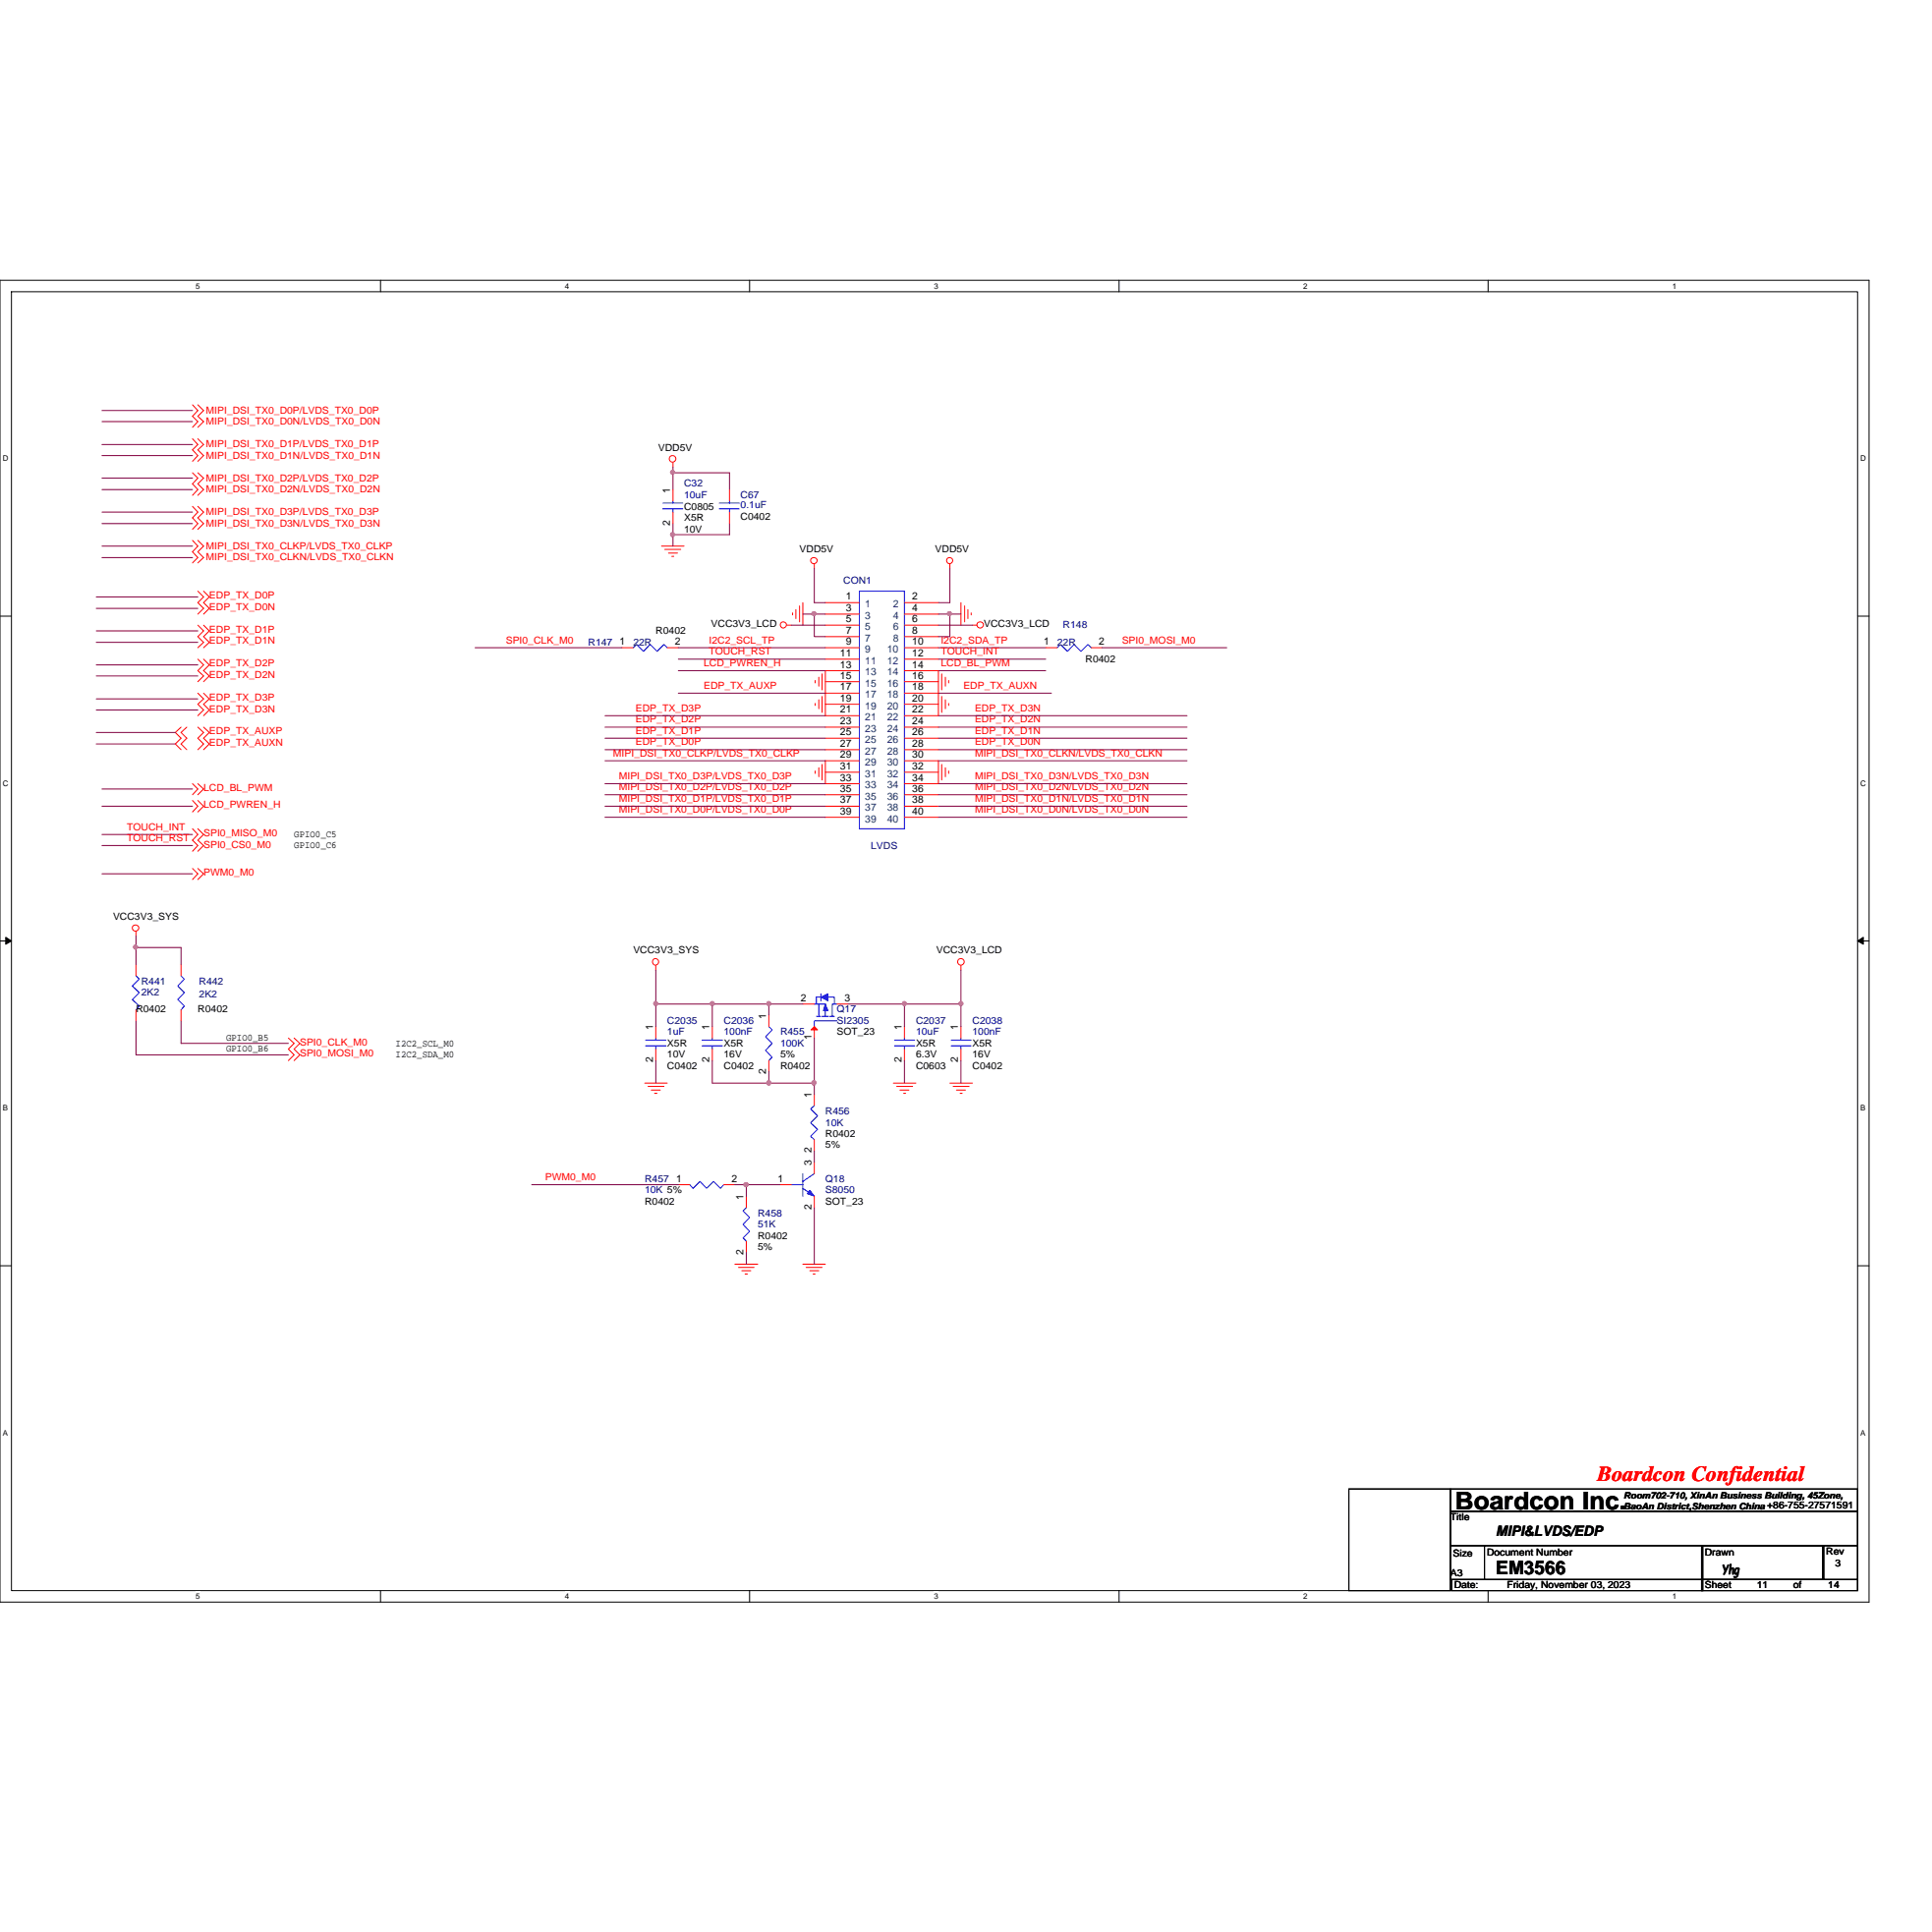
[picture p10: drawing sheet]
<svg xmlns="http://www.w3.org/2000/svg" width="100mm" height="100mm" viewBox="0 0 100 100" stroke-linecap="round" stroke-linejoin="round" font-family="sans-serif">
<path d="M0 14.5h96.6v68.3h-96.6zM.6 15.1h95.4v67.1h-95.4z" fill="none" stroke="#000" stroke-width=".05"/>
<g fill="#fff">
<path d="M10.1 14.5h.3v.5h-.3z"/>
<path d="M10.1 82.3h.3v.4h-.3z"/>
</g>
<path d="M19.7 14.5v.6M19.7 82.2v.6" fill="none" stroke="#000" stroke-width=".05"/>
<g fill="#fff">
<path d="M29.2 14.5h.2v.5h-.2z"/>
<path d="M29.2 82.3h.2v.4h-.2z"/>
</g>
<path d="M38.7 14.5v.6M38.7 82.2v.6" fill="none" stroke="#000" stroke-width=".05"/>
<g fill="#fff">
<path d="M48.3 14.5h.2v.5h-.2z"/>
<path d="M48.3 82.3h.2v.4h-.2z"/>
</g>
<path d="M57.8 14.5v.6M57.8 82.2v.6" fill="none" stroke="#000" stroke-width=".05"/>
<g fill="#fff">
<path d="M67.4 14.5h.2v.5h-.2z"/>
<path d="M67.4 82.3h.2v.4h-.2z"/>
</g>
<path d="M76.9 14.5v.6M76.9 82.2v.6" fill="none" stroke="#000" stroke-width=".05"/>
<g fill="#fff">
<path d="M86.4 14.5h.3v.5h-.3z"/>
<path d="M86.4 82.3h.3v.4h-.3z"/>
<path d="M.1 23.5h.3v.4h-.3z"/>
<path d="M96.1 23.5h.3v.4h-.3z"/>
<path d="M.1 40.2h.3v.5h-.3z"/>
<path d="M96.1 40.2h.3v.5h-.3z"/>
</g>
<path d="M0 31.8h.6M96 31.8h.6" fill="none" stroke="#000" stroke-width=".05"/>
<g fill="#fff">
<path d="M.1 57h.3v.5h-.3z"/>
<path d="M96.1 57h.3v.5h-.3z"/>
</g>
<path d="M0 48.6h.6M96 48.6h.6" fill="none" stroke="#000" stroke-width=".05"/>
<path d="M.3 48.4l.3 .2-.3 .2zM96 48.6l.3-.2v.4z" fill="#000" stroke="#000" stroke-width=".05"/>
<g fill="#fff">
<path d="M.1 73.8h.3v.5h-.3z"/>
<path d="M96.1 73.8h.3v.5h-.3z"/>
</g>
<path d="M0 65.4h.6M69.7 76.9h5.3v5.3h-5.3zM75 76.9h21v1.2h-21zM75 78.1h21v1.8h-21zM75 79.9h1.7v1.7h-1.7zM76.7 79.9h17.5v1.7h-17.5zM87.9 79.9v1.7M88 79.9h6.2v1.7h-6.2zM94.2 79.9h1.8v1.7h-1.8zM96 65.4h.6M75 81.6h13v.6h-13zM87.9 81.6h8.1v.6h-8.1z" fill="none" stroke="#000" stroke-width=".05"/>
<g fill="none" stroke="#f00" stroke-width=".05">
<path d="M9.4 37.6l-.3 .3 .3 .2-.3 .3 .3 .3M9.7 37.6l-.3 .3 .3 .2-.3 .3 .3 .3M9.9 20.9l.3 .3-.3 .3 .3 .3-.3 .3M9.9 22.7l.3 .3-.3 .2 .3 .3-.3 .3M9.9 24.4l.3 .3-.3 .3 .3 .3-.3 .3M9.9 26.2l.3 .3-.3 .3 .3 .3-.3 .3M9.9 27.9l.3 .3-.3 .3 .3 .3-.3 .3M10.2 20.9l.3 .3-.3 .3 .3 .3-.3 .3M10.2 22.7l.3 .3-.3 .2 .3 .3-.3 .3M10.2 24.4l.3 .3-.3 .3 .3 .3-.3 .3M10.2 26.2l.3 .3-.3 .3 .3 .3-.3 .3M10.2 27.9l.3 .3-.3 .3 .3 .3-.3 .3"/>
<path d="M10.2 30.5l.3 .3-.3 .3 .3 .3-.3 .3M10.2 32.3l.3 .3-.3 .3 .3 .3-.3 .3M10.2 34.1l.3 .3-.3 .3 .3 .2-.3 .3M10.2 35.8l.3 .3-.3 .3 .3 .3-.3 .3M10.2 37.6l.3 .3-.3 .2 .3 .3-.3 .3M10.5 30.5l.3 .3-.3 .3 .3 .3-.3 .3M10.5 32.3l.3 .3-.3 .3 .3 .3-.3 .3M10.5 34.1l.3 .3-.3 .3 .3 .2-.3 .3M10.5 35.8l.3 .3-.3 .3 .3 .3-.3 .3M10.5 37.6l.3 .3-.3 .2 .3 .3-.3 .3M32.1 33.5h.6M34.2 28.2h1.1"/>
<path d="M34.4 28.4h.8M34.5 33.5h.6M34.5 28.6h.5M34.7 28.7h.1M34.8 23.9v.2M34.8 25.3v.6M34.8 26.5v.6M37.7 25.3v.6M37.7 26.5v.6M40.4 32.2h.2v.2h-.2zM40.7 32.3h.2M41 31.7v.1"/>
<path d="M41.1 31.5v.5M41.3 31.3v.8M41.5 31.1v1.2M41.9 28.9h.3v.2h-.3zM42.1 29.2v.2M42.1 39.8v.2M42.1 36.3v.2M42.1 35.2v.1M42.3 39.7v.4M42.3 36.2v.4M42.3 35v.5M42.5 39.5v.8"/>
<path d="M42.5 36v.8M42.5 34.8v.8M42.7 35.8v1.2h1.7M42.7 31.1h1.7M42.7 31.7h1.7M42.7 32.3h1.7M42.7 32.9h1.7M42.7 33.5h1.7M42.7 34.1h1.7M42.7 35.2h1.7M42.7 35.8h1.7M42.7 36.4h1.7"/>
<path d="M42.7 37.6h1.7M42.7 38.1h1.7M42.7 38.7h1.7M42.7 39.9h1.7M44.4 34.7h-1.7v1.1M44.4 39.3h-1.7v1.2h1.7M46.7 34.7h1.8v1.1M46.7 39.3h1.8v1.2h-1.8M46.7 31.1h1.8M46.7 31.7h1.8M46.7 32.3h1.8M46.7 32.9h1.8"/>
<path d="M46.7 33.5h1.8M46.7 34.1h1.8M46.7 35.2h1.8M46.7 35.8h1.8M46.7 36.4h1.8M46.7 37.6h1.8M46.7 38.1h1.8M46.7 38.7h1.8M46.7 39.9h1.8M48.5 35.8v1.2h-1.8M48.7 39.5v.8M48.7 36v.8"/>
<path d="M48.7 34.8v.8M48.9 39.7v.4M48.9 36.2v.4M48.9 35v.5M49 28.9h.2v.2h-.2zM49 39.8v.2M49 36.3v.2M49 35.2v.1M49.1 29.2v.2M49.7 31.1v1.2M49.8 31.3v.8M50 31.5v.5"/>
<path d="M50.2 31.7v.1M50.2 32.3h.3M50.5 32.2h.3v.2h-.3zM54 33.5h.6M56.4 33.5h.6M6.9 47.8h.2v.3h-.2zM7 49.8v.6M7 52.2v.6M7 48.1v.3M9.4 49.8v.6M9.4 52.2v.6M9.9 42.8l.3 .3-.3 .3 .3 .3-.3 .3"/>
<path d="M9.9 41.4l.3 .3-.3 .3M9.9 44.9l.3 .3-.3 .3M9.9 40.5l.3 .3-.3 .3M10.2 42.8l.3 .3-.3 .3 .3 .3-.3 .3M10.2 41.4l.3 .3-.3 .3M10.2 44.9l.3 .3-.3 .3M10.2 40.5l.3 .3-.3 .3M14.9 53.6l.3 .3-.3 .3 .3 .3-.3 .3M15.2 53.6l.3 .3-.3 .3 .3 .3-.3 .3M33.3 56h1.2M33.5 56.1h.8M33.7 56.3h.4"/>
<path d="M33.8 49.6h.2v.2h-.2zM33.8 56.5h.2M33.9 49.9v.2M33.9 53v.6M33.9 54.2v.6M36.8 53v.6M36.8 54.2v.6M39.7 52.5v.5M39.7 54.8v.6M41.5 51.9h.6M42.1 53v.6M42.1 56.6v.5"/>
<path d="M42.1 58.9v.6M42.7 41.1h1.7M42.7 41.7h1.7M42.7 42.2h1.7M43.2 51.9h.6M46.2 56h1.1M46.3 56.1h.9M46.5 56.3h.5M46.7 56.5h.1M46.7 41.1h1.8M46.7 41.7h1.8M46.7 42.2h1.8"/>
<path d="M46.7 53v.6M46.7 54.2v.6M49.1 56h1.1M49.3 56.1h.8M49.4 56.3h.5M49.6 56.5h.1M49.7 49.9v.2M49.7 53v.6M49.7 54.2v.6M35.1 61.2h.5M37.4 61.2h.6M38 65.3h1.2"/>
<path d="M38.2 65.5h.8M38.3 65.7h.5M38.5 65.8h.1M38.6 61.8v.6M38.6 64.1v.6M40.3 61.2h.6M41.5 65.3h1.2M41.7 65.5h.8M41.8 65.7h.5M42 65.8h.1M42.1 61.8v.6M42.1 60.1v.5"/>
<circle cx="34.8" cy="23.7" r=".17"/>
<circle cx="49.7" cy="49.7" r=".17"/>
</g>
<g fill="none" stroke="#00f" stroke-width=".05">
<path d="M32.7 33.5l.2-.2 .4 .4 .3-.4 .4 .4 .3-.4 .2 .2M34.2 26.3h1.1M34.2 26h1.1M34.8 25.9v.1M34.8 26.3v.2M37.2 26.3h1M37.2 26h1M37.7 25.9v.1M37.7 26.3v.2M44.4 30.5h2.3v12.3h-2.3zM54.6 33.5l.2-.2 .4 .4 .3-.4 .4 .4 .3-.4 .2 .2M7 50.4l.2 .2-.4 .4 .4 .3-.4 .4 .4 .3-.2 .2"/>
<path d="M9.4 50.4l.1 .2-.3 .4 .3 .3-.3 .4 .3 .3-.1 .2M33.4 54h1M33.4 53.7h1M33.9 53.6v.1M33.9 54v.2M36.3 54h1M36.3 53.7h1M36.8 53.6v.1M36.8 54v.2M39.7 53l.2 .2-.3 .4 .3 .3-.3 .4 .3 .3-.2 .2M42.1 57.1l-.2 .2 .3 .4-.3 .3 .3 .4-.3 .3 .2 .2M42.2 52.5h.2"/>
<path d="M42.3 51.9v.6M42.4 51.5h-.2v.4M42.4 51.4v.3M42.5 52.5h.3M42.7 51.9h-.6h.6v.2M42.7 52.2v.3M42.8 51.5h.3v.4M42.9 52.5h.2M43.1 51.9h-.1v.6M43.1 51.9h.1M43.2 52.8h-1.1v.2M46.2 54h1.1"/>
<path d="M46.2 53.7h1.1M46.7 53.6v.1M46.7 54v.2M49.1 54h1.1M49.1 53.7h1.1M49.7 53.6v.1M49.7 54v.2M35.6 61.2l.2 .2 .4-.4 .3 .4 .4-.4 .3 .4 .2-.2M38.6 62.4l-.2 .2 .3 .3-.3 .4 .3 .3-.3 .4 .2 .1M40.9 61.2h.6M41.5 61.4l.6 .4M41.5 60.6v1.2"/>
<path d="M42.1 60.6l-.6 .4"/>
</g>
<g fill="#00f" stroke="#00f" stroke-width=".05">
<path d="M42.7 51.9l.1 .3h-.3z" fill-rule="evenodd"/>
<path d="M42.4 51.5l.4-.1v.3z" fill-rule="evenodd"/>
<path d="M41.8 61.5l.3 .3-.4-.1z" fill-rule="evenodd"/>
</g>
<path d="M41.9 53.2l.2-.2 .1 .2z" fill="#f00" stroke="#f00" stroke-width=".05"/>
<g fill="none" stroke="#800040" stroke-width=".05">
<path d="M5 33.2h5.2M5 34.4h5.2M5 34.9h5.2M5 36.7h5.2M5 32.6h5.2M5 36.1h5.2M5 31.4h5.2M5 30.8h5.2M5 37.9h4.1M5 38.4h4.1M5.3 21.2h4.6M5.3 23h4.6"/>
<path d="M5.3 24.7h4.6M5.3 25.3h4.6M5.3 26.5h4.6M5.3 27.1h4.6M5.3 28.2h4.6M5.3 28.8h4.6M5.3 21.8h4.6M5.3 23.5h4.6M24.6 33.5h7.5M31.3 37.6h11.4M31.3 38.1h11.4M31.3 38.7h11.4"/>
<path d="M31.3 39.3h11.4M31.3 37h11.4M34.8 24.4h2.9v.9M34.8 24.1v.3M34.8 24.4v.9M34.8 27.1v.5M34.8 27.6v.6M35.1 34.1h7.6M35.1 34.7h7.6M35.1 35.8h7.6M35.1 33.5h7.6M37.7 27.1v.5h-2.9"/>
<path d="M40.9 32.3h1.8M41.5 31.7h.6M42.1 29.4v1.7h.6M42.1 31.7h.6M42.1 31.7v1.2h.6M48.5 33.5h5.5M48.5 34.1h5.5M48.5 34.7h5.5M48.5 31.7h.6M48.5 32.3h1.7M48.5 35.8h5.8M48.5 37.6h12.8"/>
<path d="M48.5 37h12.8M48.5 38.1h12.8M48.5 38.7h12.8M48.5 39.3h12.8M49.1 29.4v1.7h-.6M49.1 31.7v1.2h-.6M49.1 31.7h.6M57 33.5h6.4M5.3 40.8h4.6M5.3 43.1h4.6M5.3 43.7h4.6M5.3 41.7h4.6"/>
<path d="M5.3 45.2h4.6M7 52.8v1.7h7.9M7 49h2.4v.8M7 48.4v.6M7 49v.8M9.4 52.8v1.1h5.5M31.3 41.1h11.4M31.3 40.5h11.4M31.3 42.2h11.4M31.3 41.7h11.4M33.9 51.9h2.9M33.9 50.1v1.8"/>
<path d="M33.9 51.9v1.1M33.9 54.8v1.2M36.8 51.9h2.9M36.8 51.9v1.1M36.8 54.8v1.2h2.9M39.7 51.9v.6M39.7 55.4v.6M39.7 51.9h1.8M39.7 56h2.4M42.1 53.6v2.4M42.1 56v.6M42.1 59.5v.6"/>
<path d="M43.8 51.9h2.9M46.7 51.9h3M46.7 51.9v1.1M46.7 54.8v1.2M48.5 41.1h12.8M48.5 40.5h12.8M48.5 42.2h12.8M48.5 41.7h12.8M49.7 50.1v1.8M49.7 51.9v1.1M49.7 54.8v1.2M27.5 61.2h7.6"/>
<path d="M38 61.2h.6M38.6 61.2v.6M38.6 64.7v.6M38.6 61.2h1.7M42.1 62.4v2.9"/>
</g>
<g fill="#f0f" stroke="#f0f" stroke-width=".05">
<path d="M42 31.6h.1v.2h-.1z" fill-rule="evenodd"/>
<path d="M49 31.6h.1v.2h-.1z" fill-rule="evenodd"/>
<path d="M34.7 24.3h.1v.2h-.1z" fill-rule="evenodd"/>
<path d="M34.7 27.6h.1v.1h-.1z" fill-rule="evenodd"/>
<path d="M6.9 48.9h.2v.1h-.2z" fill-rule="evenodd"/>
<path d="M36.7 51.8h.2v.1h-.2z" fill-rule="evenodd"/>
<path d="M33.8 51.8h.2v.1h-.2z" fill-rule="evenodd"/>
<path d="M39.7 51.8h.1v.1h-.1z" fill-rule="evenodd"/>
<path d="M49.6 51.8h.1v.1h-.1z" fill-rule="evenodd"/>
<path d="M46.7 51.8h.1v.1h-.1z" fill-rule="evenodd"/>
<path d="M42 55.9h.1v.1h-.1z" fill-rule="evenodd"/>
<path d="M39.7 55.9h.1v.1h-.1z" fill-rule="evenodd"/>
<path d="M38.5 61.1h.1v.2h-.1z" fill-rule="evenodd"/>
<path d="M42 31.6h.1v.2h-.1z" fill-rule="evenodd"/>
<path d="M49 31.6h.1v.2h-.1z" fill-rule="evenodd"/>
<path d="M34.7 24.3h.1v.2h-.1z" fill-rule="evenodd"/>
<path d="M34.7 27.6h.1v.1h-.1z" fill-rule="evenodd"/>
<path d="M6.9 48.9h.2v.1h-.2z" fill-rule="evenodd"/>
<path d="M36.7 51.8h.2v.1h-.2z" fill-rule="evenodd"/>
<path d="M33.8 51.8h.2v.1h-.2z" fill-rule="evenodd"/>
<path d="M39.7 51.8h.1v.1h-.1z" fill-rule="evenodd"/>
<path d="M49.6 51.8h.1v.1h-.1z" fill-rule="evenodd"/>
<path d="M46.7 51.8h.1v.1h-.1z" fill-rule="evenodd"/>
<path d="M42 55.9h.1v.1h-.1z" fill-rule="evenodd"/>
<path d="M39.7 55.9h.1v.1h-.1z" fill-rule="evenodd"/>
<path d="M38.5 61.1h.1v.2h-.1z" fill-rule="evenodd"/>
</g>
<text font-size="1.3" x="75.2" y="78">Boardcon Inc.</text>
<text font-size="1.1" fill="#f00" x="82.5" y="76.5">Boardcon Confidential</text>
<text font-size="1" x="77.3" y="81.3">EM3566</text>
<g font-size=".7">
<text x="77.3" y="79.4">MIPI&amp;LVDS/EDP</text>
<text x="89" y="81.3">Yhg</text>
</g>
<g font-size=".5" fill="#f00">
<text x="10.6" y="21.4">MIPI_DSI_TX0_D0P/LVDS_TX0_D0P</text>
<text x="10.6" y="22">MIPI_DSI_TX0_D0N/LVDS_TX0_D0N</text>
<text x="10.6" y="23.1">MIPI_DSI_TX0_D1P/LVDS_TX0_D1P</text>
<text x="10.6" y="23.7">MIPI_DSI_TX0_D1N/LVDS_TX0_D1N</text>
<text x="10.6" y="24.9">MIPI_DSI_TX0_D2P/LVDS_TX0_D2P</text>
<text x="10.6" y="25.4">MIPI_DSI_TX0_D2N/LVDS_TX0_D2N</text>
<text x="10.6" y="26.6">MIPI_DSI_TX0_D3P/LVDS_TX0_D3P</text>
<text x="10.6" y="27.2">MIPI_DSI_TX0_D3N/LVDS_TX0_D3N</text>
<text x="10.6" y="28.4">MIPI_DSI_TX0_CLKP/LVDS_TX0_CLKP</text>
<text x="10.6" y="29">MIPI_DSI_TX0_CLKN/LVDS_TX0_CLKN</text>
<text x="10.8" y="31">EDP_TX_D0P</text>
<text x="10.8" y="31.5">EDP_TX_D0N</text>
<text x="10.8" y="32.7">EDP_TX_D1P</text>
<text x="10.8" y="33.3">EDP_TX_D1N</text>
<text x="10.8" y="34.4">EDP_TX_D2P</text>
<text x="10.8" y="35">EDP_TX_D2N</text>
<text x="26.1" y="33.2">SPI0_CLK_M0</text>
<text x="36.4" y="34.4">LCD_PWREN_H</text>
<text x="36.4" y="35.6">EDP_TX_AUXP</text>
<text x="36.6" y="33.2">I2C2_SCL_TP</text>
<text x="36.6" y="33.8">TOUCH_RST</text>
<text x="48.6" y="33.2">I2C2_SDA_TP</text>
<text x="48.6" y="33.8">TOUCH_INT</text>
<text x="48.6" y="34.4">LCD_BL_PWM</text>
<text x="49.8" y="35.6">EDP_TX_AUXN</text>
<text x="58" y="33.2">SPI0_MOSI_M0</text>
<text x="10.5" y="40.9">LCD_BL_PWM</text>
<text x="10.5" y="41.7">LCD_PWREN_H</text>
<text x="10.8" y="36.2">EDP_TX_D3P</text>
<text x="10.8" y="36.8">EDP_TX_D3N</text>
<text x="10.8" y="38">EDP_TX_AUXP</text>
<text x="10.8" y="38.5">EDP_TX_AUXN</text>
<text x="31.7" y="39.1">MIPI_DSI_TX0_CLKP/LVDS_TX0_CLKP</text>
<text x="32" y="40.8">MIPI_DSI_TX0_D2P/LVDS_TX0_D2P</text>
<text x="32" y="40.3">MIPI_DSI_TX0_D3P/LVDS_TX0_D3P</text>
<text x="32" y="41.4">MIPI_DSI_TX0_D1P/LVDS_TX0_D1P</text>
<text x="32.9" y="37.3">EDP_TX_D2P</text>
<text x="32.9" y="37.9">EDP_TX_D1P</text>
<text x="32.9" y="38.5">EDP_TX_D0P</text>
<text x="32.9" y="36.8">EDP_TX_D3P</text>
<text x="50.4" y="37.3">EDP_TX_D2N</text>
<text x="50.4" y="40.8">MIPI_DSI_TX0_D2N/LVDS_TX0_D2N</text>
<text x="50.4" y="36.8">EDP_TX_D3N</text>
<text x="50.4" y="37.9">EDP_TX_D1N</text>
<text x="50.4" y="38.5">EDP_TX_D0N</text>
<text x="50.4" y="39.1">MIPI_DSI_TX0_CLKN/LVDS_TX0_CLKN</text>
<text x="50.4" y="40.3">MIPI_DSI_TX0_D3N/LVDS_TX0_D3N</text>
<text x="50.4" y="41.4">MIPI_DSI_TX0_D1N/LVDS_TX0_D1N</text>
<text x="6.6" y="42.9">TOUCH_INT</text>
<text x="6.6" y="43.5">TOUCH_RST</text>
<text x="10.5" y="43.2">SPI0_MISO_M0</text>
<text x="10.5" y="43.8">SPI0_CS0_M0</text>
<text x="10.5" y="45.3">PWM0_M0</text>
<text x="32" y="42">MIPI_DSI_TX0_D0P/LVDS_TX0_D0P</text>
<text x="50.4" y="42">MIPI_DSI_TX0_D0N/LVDS_TX0_D0N</text>
<text x="15.5" y="54">SPI0_CLK_M0</text>
<text x="15.5" y="54.6">SPI0_MOSI_M0</text>
<text x="28.2" y="61">PWM0_M0</text>
</g>
<g font-size=".5">
<text x="34" y="23.3">VDD5V</text>
<text x="34.6" y="27.2" transform="rotate(-90 34.6 27.2)">2</text>
<text x="34.6" y="25.5" transform="rotate(-90 34.6 25.5)">1</text>
<text x="35.3" y="26.3">C0805</text>
<text x="35.3" y="26.9">X5R</text>
<text x="35.3" y="27.5">10V</text>
<text x="38.3" y="26.8">C0402</text>
<text x="41.3" y="28.5">VDD5V</text>
<text x="48.3" y="28.5">VDD5V</text>
<text x="32" y="33.3">1</text>
<text x="33.9" y="32.8">R0402</text>
<text x="34.9" y="33.3">2</text>
<text x="36.7" y="32.4">VCC3V3_LCD</text>
<text x="43.4" y="33.9">11</text>
<text x="43.4" y="34.5">13</text>
<text x="43.4" y="35.1">15</text>
<text x="43.4" y="35.7">17</text>
<text x="43.7" y="31">1</text>
<text x="43.7" y="31.6">3</text>
<text x="43.7" y="32.2">5</text>
<text x="43.7" y="32.8">7</text>
<text x="43.7" y="33.3">9</text>
<text x="47.1" y="33.3">10</text>
<text x="47.1" y="33.9">12</text>
<text x="47.1" y="34.5">14</text>
<text x="47.1" y="35.1">16</text>
<text x="47.1" y="35.7">18</text>
<text x="47.1" y="31">2</text>
<text x="47.1" y="31.6">4</text>
<text x="47.1" y="32.2">6</text>
<text x="47.1" y="32.8">8</text>
<text x="50.8" y="32.4">VCC3V3_LCD</text>
<text x="53.9" y="33.3">1</text>
<text x="56.1" y="34.2">R0402</text>
<text x="56.8" y="33.3">2</text>
<text x="43.4" y="36.2">19</text>
<text x="43.4" y="36.8">21</text>
<text x="43.4" y="37.4">23</text>
<text x="43.4" y="38">25</text>
<text x="43.4" y="38.6">27</text>
<text x="43.4" y="39.2">29</text>
<text x="43.4" y="39.8">31</text>
<text x="43.4" y="40.3">33</text>
<text x="43.4" y="40.9">35</text>
<text x="43.4" y="41.5">37</text>
<text x="47.1" y="36.2">20</text>
<text x="47.1" y="36.8">22</text>
<text x="47.1" y="37.4">24</text>
<text x="47.1" y="38">26</text>
<text x="47.1" y="38.6">28</text>
<text x="47.1" y="39.2">30</text>
<text x="47.1" y="39.8">32</text>
<text x="47.1" y="40.3">34</text>
<text x="47.1" y="40.9">36</text>
<text x="47.1" y="41.5">38</text>
<text x="5.8" y="47.5">VCC3V3_SYS</text>
<text x="15.2" y="43.2">GPIO0_C5</text>
<text x="15.2" y="43.8">GPIO0_C6</text>
<text x="43.4" y="42.1">39</text>
<text x="47.1" y="42.1">40</text>
<text x="7" y="52.3">R0402</text>
<text x="10.2" y="52.3">R0402</text>
<text x="11.7" y="53.8">GPIO0_B5</text>
<text x="32.7" y="49.3">VCC3V3_SYS</text>
<text x="33.7" y="53.2" transform="rotate(-90 33.7 53.2)">1</text>
<text x="36.7" y="53.2" transform="rotate(-90 36.7 53.2)">1</text>
<text x="39.6" y="52.6" transform="rotate(-90 39.6 52.6)">1</text>
<text x="41.4" y="51.7">2</text>
<text x="41.9" y="53.7" transform="rotate(-90 41.9 53.7)">1</text>
<text x="43.2" y="53.5">SOT_23</text>
<text x="43.6" y="51.7">3</text>
<text x="46.6" y="53.2" transform="rotate(-90 46.6 53.2)">1</text>
<text x="48.4" y="49.3">VCC3V3_LCD</text>
<text x="49.5" y="53.2" transform="rotate(-90 49.5 53.2)">1</text>
<text x="11.7" y="54.3">GPIO0_B6</text>
<text x="20.4" y="54.1">I2C2_SCL_M0</text>
<text x="20.4" y="54.6">I2C2_SDA_M0</text>
<text x="33.7" y="54.9" transform="rotate(-90 33.7 54.9)">2</text>
<text x="34.5" y="55.3">C0402</text>
<text x="34.5" y="54.1">X5R</text>
<text x="34.5" y="54.7">10V</text>
<text x="36.7" y="54.9" transform="rotate(-90 36.7 54.9)">2</text>
<text x="37.4" y="55.3">C0402</text>
<text x="37.4" y="54.1">X5R</text>
<text x="37.4" y="54.7">16V</text>
<text x="39.6" y="55.5" transform="rotate(-90 39.6 55.5)">2</text>
<text x="40.3" y="55.3">R0402</text>
<text x="40.3" y="54.7">5%</text>
<text x="41.9" y="59.6" transform="rotate(-90 41.9 59.6)">2</text>
<text x="41.9" y="56.7" transform="rotate(-90 41.9 56.7)">1</text>
<text x="42.7" y="58.7">R0402</text>
<text x="42.7" y="59.3">5%</text>
<text x="46.6" y="54.9" transform="rotate(-90 46.6 54.9)">2</text>
<text x="47.3" y="55.3">C0603</text>
<text x="47.3" y="54.1">X5R</text>
<text x="47.3" y="54.7">6.3V</text>
<text x="49.5" y="54.9" transform="rotate(-90 49.5 54.9)">2</text>
<text x="50.2" y="55.3">C0402</text>
<text x="50.2" y="54.1">X5R</text>
<text x="50.2" y="54.7">16V</text>
<text x="33.3" y="62.3">R0402</text>
<text x="34.9" y="61.1">1</text>
<text x="37.8" y="61.1">2</text>
<text x="38.4" y="64.8" transform="rotate(-90 38.4 64.8)">2</text>
<text x="38.4" y="62" transform="rotate(-90 38.4 62)">1</text>
<text x="39.2" y="64">R0402</text>
<text x="39.2" y="64.6">5%</text>
<text x="40.2" y="61.1">1</text>
<text x="41.9" y="62.5" transform="rotate(-90 41.9 62.5)">2</text>
<text x="41.9" y="60.2" transform="rotate(-90 41.9 60.2)">3</text>
<text x="42.7" y="62.3">SOT_23</text>
<text x="83.9" y="77.4">Room702-710, XinAn Business Building, 45Zone,</text>
<text x="75" y="81.5">A3</text>
<text x="75" y="78.6">Title</text>
<text x="75.1" y="80.4">Size</text>
<text x="75.1" y="82.1">Date:</text>
<text x="76.8" y="80.4">Document Number</text>
<text x="77.9" y="82.1">Friday, November 03, 2023</text>
<text x="83.9" y="78">BaoAn District,Shenzhen China +86-755-27571591</text>
<text x="88.1" y="80.4">Drawn</text>
<text x="88.1" y="82.1">Sheet</text>
<text x="90.8" y="82.1">11</text>
<text x="92.7" y="82.1">of</text>
<text x="94.4" y="80.3">Rev</text>
<text x="94.5" y="82.1">14</text>
<text x="94.8" y="80.9">3</text>
</g>
<g font-size=".5" fill="#000080">
<text x="35.3" y="25.2">C32</text>
<text x="35.3" y="25.7">10uF</text>
<text x="38.3" y="25.7">C67</text>
<text x="38.3" y="26.3">0.1uF</text>
<text x="30.4" y="33.3">R147</text>
<text x="32.7" y="33.3">22R</text>
<text x="43.6" y="30.2">CON1</text>
<text x="54.6" y="33.3">22R</text>
<text x="54.9" y="32.5">R148</text>
<text x="45" y="43.9">LVDS</text>
<text x="7.3" y="50.9">R441</text>
<text x="7.3" y="51.4">2K2</text>
<text x="10.3" y="50.9">R442</text>
<text x="10.3" y="51.6">2K2</text>
<text x="34.5" y="52.9">C2035</text>
<text x="34.5" y="53.5">1uF</text>
<text x="37.4" y="52.9">C2036</text>
<text x="37.4" y="53.5">100nF</text>
<text x="40.3" y="53.5">R455</text>
<text x="43.2" y="52.3">Q17</text>
<text x="43.2" y="52.9">SI2305</text>
<text x="47.3" y="52.9">C2037</text>
<text x="47.3" y="53.5">10uF</text>
<text x="50.2" y="52.9">C2038</text>
<text x="50.2" y="53.5">100nF</text>
<text x="40.3" y="54.1">100K</text>
<text x="42.7" y="57.6">R456</text>
<text x="42.7" y="58.2">10K</text>
<text x="33.3" y="61.1">R457</text>
<text x="33.3" y="61.7">10K 5%</text>
<text x="39.2" y="62.8">R458</text>
<text x="39.2" y="63.4">51K</text>
<text x="42.7" y="61.1">Q18</text>
<text x="42.7" y="61.7">S8050</text>
</g>
<g font-size=".5" fill="#004080">
<text x="44.7" y="31.4">1</text>
<text x="44.7" y="32">3</text>
<text x="44.7" y="32.6">5</text>
<text x="44.7" y="33.2">7</text>
<text x="44.7" y="33.7">9</text>
<text x="44.7" y="34.3">11</text>
<text x="44.7" y="34.9">13</text>
<text x="44.7" y="35.5">15</text>
<text x="45.8" y="33.7">10</text>
<text x="45.8" y="34.3">12</text>
<text x="45.8" y="34.9">14</text>
<text x="45.8" y="35.5">16</text>
<text x="46.1" y="31.4">2</text>
<text x="46.1" y="32">4</text>
<text x="46.1" y="32.6">6</text>
<text x="46.1" y="33.2">8</text>
<text x="44.7" y="36.1">17</text>
<text x="44.7" y="36.6">19</text>
<text x="44.7" y="37.2">21</text>
<text x="44.7" y="37.8">23</text>
<text x="44.7" y="38.4">25</text>
<text x="44.7" y="39">27</text>
<text x="44.7" y="39.6">29</text>
<text x="44.7" y="40.2">31</text>
<text x="44.7" y="40.8">33</text>
<text x="44.7" y="41.3">35</text>
<text x="44.7" y="41.9">37</text>
<text x="45.8" y="36.1">18</text>
<text x="45.8" y="36.6">20</text>
<text x="45.8" y="37.2">22</text>
<text x="45.8" y="37.8">24</text>
<text x="45.8" y="38.4">26</text>
<text x="45.8" y="39">28</text>
<text x="45.8" y="39.6">30</text>
<text x="45.8" y="40.2">32</text>
<text x="45.8" y="40.8">34</text>
<text x="45.8" y="41.3">36</text>
<text x="45.8" y="41.9">38</text>
<text x="44.7" y="42.5">39</text>
<text x="45.8" y="42.5">40</text>
</g>
<g font-size=".4">
<text x="10.1" y="14.9">5</text>
<text x="29.2" y="14.9">4</text>
<text x="48.3" y="14.9">3</text>
<text x="67.4" y="14.9">2</text>
<text x="86.4" y="14.9">1</text>
<text x=".1" y="23.8">D</text>
<text x="96.1" y="23.8">D</text>
<text x=".1" y="40.6">C</text>
<text x="96.1" y="40.6">C</text>
<text x=".1" y="57.4">B</text>
<text x="96.1" y="57.4">B</text>
<text x=".1" y="74.2">A</text>
<text x="96.1" y="74.2">A</text>
<text x="10.1" y="82.6">5</text>
<text x="29.2" y="82.6">4</text>
<text x="48.3" y="82.6">3</text>
<text x="67.4" y="82.6">2</text>
<text x="86.4" y="82.6">1</text>
</g>
</svg>
